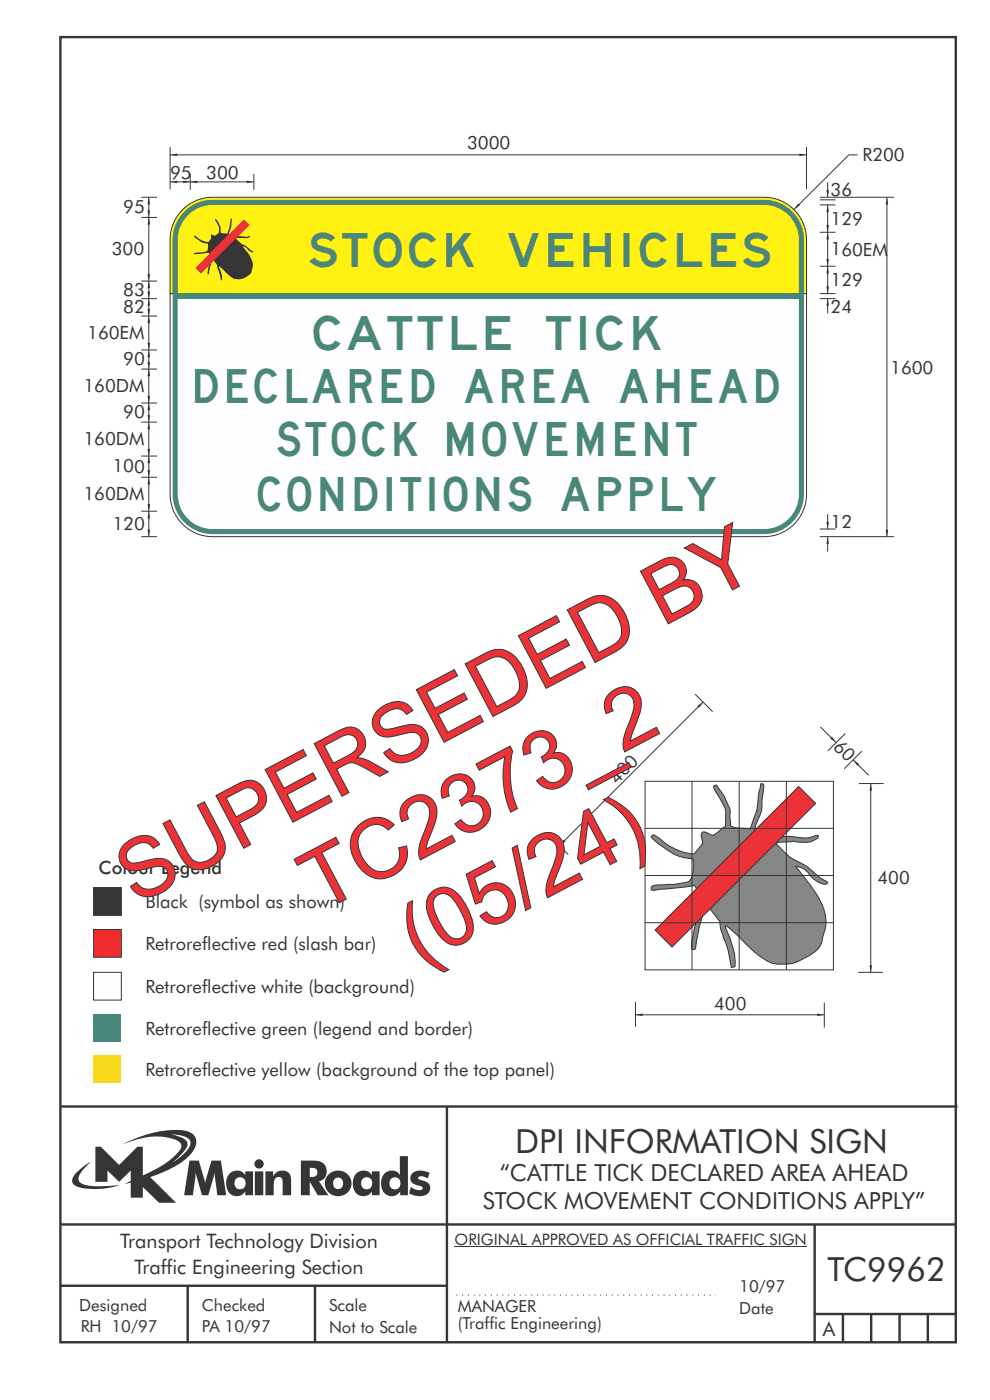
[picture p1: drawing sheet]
<svg xmlns="http://www.w3.org/2000/svg" width="210mm" height="297mm" viewBox="0 0 210 297" stroke-linecap="round" stroke-linejoin="round" font-family="sans-serif">
<g fill="none" stroke="#373435" stroke-width=".51">
<path d="M12.8 7.9h189.9v276.9h-189.9zM12.8 234.7h190.3M94.8 234.7v50.1M12.8 259.8h190.1M172.8 259.8v25M12.8 272.8h82M39.8 272.8v12M66.8 272.8v12M172.8 278.8h30M178.8 278.8v6M184.8 278.8v6M190.8 278.8v6"/>
<path d="M196.8 278.8v6"/>
</g>
<path d="M96.8 274.7h55" fill="none" stroke="#373435" stroke-width=".21" stroke-dasharray=".2 1" stroke-linecap="butt"/>
<path d="M36.2 240.6a5.8 5.8 0 0 1 3.9 1.1 1.58 1.58 0 0 1-.2 2.1l-1.1 1.2-2.3 1.7 .9-.8a6.5 6.5 0 0 0 2.4-3.2 2.43 2.43 0 0 0-2.2-1.7zM20.2 243.3v7.4h2.6v-2.4l2.5 2.4 2.4-2.4v2.2l-1.3 .7 1.3-.3v3.2h2.6v-2.3l3.4 3.4h3.6l-5.4-5.5a20.1 20.1 0 0 0 8.6-4.9 3.1 3.1 0 0 0 .8-3.8 3.8 3.8 0 0 0-3.1-1.3 25.1 25.1 0 0 0-12.4 3.1 16.1 16.1 0 0 1 11.2-1.1 1.56 1.56 0 0 1 1.4 1.9 17.9 17.9 0 0 1-8.1 5.8v-6.1h-1.1l-3.9 3.8-3.9-3.8zM16.3 248.7a1.82 1.82 0 0 0-.6 2.6 9.9 9.9 0 0 0 5.8 .9l1.9-.3 2-.5a22.2 22.2 0 0 1-7.7-.1 1.33 1.33 0 0 1-.7-2.2l.9-1.3 1.3-1.3-1.4 .9zM65.7 247.8a1.13 1.13 0 0 1 1.2 .1 1.13 1.13 0 0 1 .4 1.2 1.26 1.26 0 0 1-1.6 .6zM63.8 246.2v7.4h1.9v-2.9l1.7 2.9h2.3l-2-3a2.25 2.25 0 0 0 1.5-2.7 2.25 2.25 0 0 0-2.6-1.7zM69 251.1a2.8 2.8 0 0 0 5.6 0 2.8 2.8 0 0 0-5.6 0zM71.1 250a1.15 1.15 0 0 1 1.7 1 1.15 1.15 0 0 1-1.7 1 1.46 1.46 0 0 1 0-2zM75.7 248.9a3.2 3.2 0 0 0 .3 4.6 2.13 2.13 0 0 0 2.9-.8v.9h1.6v-5.1h-1.6v.8a2.07 2.07 0 0 0-3.2-.4zM77 250a1.23 1.23 0 0 1 1.7 .3 1.23 1.23 0 0 1-.2 1.7 1.23 1.23 0 0 1-1.7-.2 1.55 1.55 0 0 1 .2-1.8zM84.8 245.3l.1 4a2.16 2.16 0 0 0-2.4-.9 2.16 2.16 0 0 0-1.6 2 2.52 2.52 0 0 0 2.7 3.3 2.11 2.11 0 0 0 1.3-1v.9h1.6v-8.3zM83.1 250a1.24 1.24 0 0 1 1.8 1 1.24 1.24 0 0 1-1.8 1.1 1.47 1.47 0 0 1 0-2.1zM87.6 248.8a1.52 1.52 0 0 0-.5 1.7 1.52 1.52 0 0 0 1.5 1 .82 .82 0 0 1 1 .7 2.07 2.07 0 0 1-2.4-.4l-.4 1.3a3.8 3.8 0 0 0 3.9 .2 1.56 1.56 0 0 0 .5-1.7 1.56 1.56 0 0 0-1.4-1.1 1.25 1.25 0 0 1-1.1-.6 1.21 1.21 0 0 1 1.7-.1l.3 .2 .4-1.2a3.7 3.7 0 0 0-3.5 0zM40.2 246.2l-1.1 7.4h1.8l.6-4.9 1.4 4.9h1.3l1.3-4.9 .6 4.9h1.9l-1.1-7.4h-2l-1.4 4.8-1.3-4.8zM48.8 248.9a3.2 3.2 0 0 0 .4 4.6 2.13 2.13 0 0 0 2.8-.8v.9h1.7v-5.1h-1.7v.8a2.07 2.07 0 0 0-3.2-.4zM50.2 250a1.23 1.23 0 0 1 1.7 .3 1.23 1.23 0 0 1-.3 1.7 1.23 1.23 0 0 1-1.7-.2 1.55 1.55 0 0 1 .3-1.8zM54.1 248.5v5.1h1.7v-5.1zM54 246.9a.99 .99 0 0 0 1.9 0 .99 .99 0 0 0-1.9 0zM56.3 248.5v5.1h1.8a5.4 5.4 0 0 1 .3-3.6 .91 .91 0 0 1 1.1-.2 .91 .91 0 0 1 .5 1v2.8h1.8v-2.9a2 2 0 0 0-1.4-2.4 2 2 0 0 0-2.5 1.2v-1z" fill-rule="evenodd" fill="#373435"/>
<path d="M96.4 264.5h74.8" fill="none" stroke="#373435" stroke-width=".21"/>
<path d="M19.8 197.2h5.9v5.9h-5.9z" fill-rule="evenodd" fill="#f32c2e" stroke="#373435" stroke-width=".21"/>
<path d="M19.8 188.3h5.9v5.9h-5.9z" fill-rule="evenodd" fill="#373435" stroke="#373435" stroke-width=".21"/>
<path d="M19.8 223.8h5.9v5.9h-5.9z" fill-rule="evenodd" fill="#ffd520"/>
<path d="M19.8 215.2h5.9v5.8h-5.9z" fill-rule="evenodd" fill="#48887b"/>
<path d="M19.8 206.3h5.9v5.9h-5.9z" fill-rule="evenodd" fill="#fefefe" stroke="#373435" stroke-width=".21"/>
<path d="M138.4 177.2a2.42 2.42 0 0 1 1.8 .9 11.7 11.7 0 0 0 7 3l1.9-2.3-.4-1.7 .2-.4 .7-.2 .4 .2a1.39 1.39 0 0 0 2.2-.1l1.6-1.3 .1-1.6a5 5 0 0 0-1.1-4.1l-1.4-2.4v-.4l.4-.2 .2-.1 1.7 2.5 1.1 2.5 .1 3.6 1 .5 3.3 .3 1.3-3.7 .4-4 .5-1.9 .6 .1v.5l-.4 3.3a8.3 8.3 0 0 1-1.2 4.7l-.3 1.4 2.2 1.1 .9 .7h.6a10.2 10.2 0 0 1 6.3-.4 7.1 7.1 0 0 0 3.1-.5l.4 .2a1.53 1.53 0 0 1-1.3 1 10.4 10.4 0 0 1-4.2 .1l-2.5 .2-1 .3 .9 .8a11.6 11.6 0 0 0 4.8 3.5l1.7 1.3a14.4 14.4 0 0 0 3.6 2.6l-.3 .3a4.8 4.8 0 0 1-4-2.5 4 4 0 0 0-2.5-1.2l3 3.9a12.7 12.7 0 0 1 3.4 8.7l-.5 1.7a6.1 6.1 0 0 1-1.6 3.6 12.4 12.4 0 0 1-6.1 2.8 7.1 7.1 0 0 1-6.4-2.1l-4.6-4.3-2-1.7v.6a19.8 19.8 0 0 1 1.9 7.4v.7l-.7 .2a29.8 29.8 0 0 0-1.8-6.5l-.6-1.9-.1-1.5-2.7-3.4-.1 .2a11.1 11.1 0 0 0-1.3 3.7l-1 5.3-.2 .1-.5 .1a5.1 5.1 0 0 1 .2-3.3l.7-3.2 .7-2.1a2.78 2.78 0 0 0 .4-2.5l-1.6-2.4-8.9 1a.5 .5 0 0 1-.3-.5 .5 .5 0 0 1 .3-.4l1-.3 3.6-.1a8.8 8.8 0 0 0 3.3-.8 6.9 6.9 0 0 0 .6-4.6 9.3 9.3 0 0 1-5.8-2.2l-2.5-1.9-.5-.5z" fill-rule="evenodd" fill="#848688" stroke="#373435" stroke-width=".21"/>
<path d="M169.4 166.8l3.6 3.6-30.4 30.5-3.6-3.6z" fill-rule="evenodd" fill="#ed3237" stroke="#373435" stroke-width=".21"/>
<g fill="none" stroke="#373435" stroke-width=".21">
<path d="M147.4 147.2l3.8 3.8M179.3 155.6l-3.7 3.7M116.8 177.6l3.7 3.7M136.8 165.7h40v40.1h-40zM136.8 175.7h40M146.8 165.7v40.1M156.8 165.7v40.1M166.8 165.7v40.1M182.2 166.2h5.3M184.7 166.2v40.1M136.8 195.7h40M136.8 185.7h40"/>
<path d="M134.8 212.5v5.3M174.9 212.7v5.3M182 206.3h5.3"/>
</g>
<g fill="#373435">
<path d="M184.4 204.8h.6l-.3 1.5z"/>
<path d="M184.7 166.2l.3 1.5h-.6z"/>
</g>
<path d="M182.8 159.4l-3.7 3.7M181 161.2l3.3 3.3" fill="none" stroke="#373435" stroke-width=".21"/>
<path d="M181 161.2l1.2 .9-.4 .3z" fill="#373435"/>
<path d="M174 154.2l3.3 3.3" fill="none" stroke="#373435" stroke-width=".21"/>
<path d="M176.1 156.6l.4-.3 .8 1.2z" fill="#373435"/>
<path d="M149.2 148.9l-30.5 30.5" fill="none" stroke="#373435" stroke-width=".21"/>
<g fill="#373435">
<path d="M119.6 178.1l.4 .4-1.3 .9z"/>
<path d="M147.9 149.8l1.3-.9-.9 1.3z"/>
</g>
<path d="M134.8 215.3h40.1" fill="none" stroke="#373435" stroke-width=".21"/>
<g fill="#373435">
<path d="M173.3 215l1.6 .3-1.6 .3z"/>
<path d="M134.8 215.3l1.5-.3v.6z"/>
</g>
<path d="M36.1 62.3h135v42.6a9 9 0 0 1-9 8.9h-117a9 9 0 0 1-9-8.9z" fill="none" stroke="#373435" stroke-width=".21"/>
<path d="M38.7 44.5a9 9 0 0 1 6.4-2.7h117a9 9 0 0 1 9 9v11.5h-135v-11.5a9 9 0 0 1 2.6-6.3z" fill-rule="evenodd" fill="#fff212" stroke="#373435" stroke-width=".21"/>
<path d="M39.1 44.9a8.4 8.4 0 0 1 6-2.5h117a8.5 8.5 0 0 1 8.4 8.4v54.1a8.5 8.5 0 0 1-8.4 8.4h-117a8.5 8.5 0 0 1-8.5-8.4v-54.1a8.4 8.4 0 0 1 2.5-5.9z" fill-rule="evenodd" fill="#48887b"/>
<path d="M37.7 62.2h131.8v42.7a7.4 7.4 0 0 1-7.4 7.3h-117a7.4 7.4 0 0 1-7.4-7.3z" fill-rule="evenodd" fill="#fefefe"/>
<path d="M40.2 45.3a7.4 7.4 0 0 1 4.9-1.8h117a7.4 7.4 0 0 1 7.4 7.3v11.5h-131.8v-11.5a7.4 7.4 0 0 1 2.5-5.5z" fill-rule="evenodd" fill="#fff212"/>
<path d="M37.7 62.3h131.8v1.1h-131.8z" fill-rule="evenodd" fill="#48887b"/>
<path d="M41.2 50.1l.1-.1a5.5 5.5 0 0 0 2.9 1.4l.1-.2a1.19 1.19 0 0 0 .4-1.3l.1-.1a1.05 1.05 0 0 0 1.7-.9 2.96 2.96 0 0 0-.8-2.2l-.1-.2 .2-.1 .6 .9a2.75 2.75 0 0 1 .4 2l1.4 .3 .5-1.3 .1-1.4 .3-.6 .1 .3-.2 1.7-.5 1.4 .3 .2a1.48 1.48 0 0 0 1.8 .2 4.5 4.5 0 0 0 2.5-.1 1.28 1.28 0 0 1-1.7 .5l-1.3 .1a7.4 7.4 0 0 0 2.5 1.9l1.1 1a2.93 2.93 0 0 1-1.8-1.1l-.4-.2 .8 1.1a3.9 3.9 0 0 1 .9 4.7 3.2 3.2 0 0 1-5.2-.1l-1.5-1.4 .6 2v.9l-.2 .1-.7-2.4a3.3 3.3 0 0 0-1.1-2.1l-.3 .7-.6 2.5-.2-.4 .5-2.2a1.41 1.41 0 0 0-.3-2l-3.1 .3 .1-.2 .3-.1 1.4-.1a1.04 1.04 0 0 0 1.3-1.3l-.1-.5a4.2 4.2 0 0 1-2.9-1.6z" fill-rule="evenodd" fill="#373435"/>
<path d="M51.7 46.5l1.2 1.2-10.3 10.3-1.2-1.2z" fill-rule="evenodd" fill="#ed3237"/>
<path d="M36.1 32.8h135" fill="none" stroke="#373435" stroke-width=".21"/>
<g fill="#373435">
<path d="M36.1 32.8l1.5-.2v.5z"/>
<path d="M169.6 32.6l1.5 .2-1.5 .3z"/>
</g>
<path d="M36.1 31.2v9M36.1 38.6h4.3M171.1 31.2v9" fill="none" stroke="#373435" stroke-width=".21"/>
<g fill="#373435">
<path d="M38.8 38.3l1.6 .3-1.6 .3z"/>
<path d="M36.1 38.6l1.5-.3v.6z"/>
</g>
<path d="M40.4 38.6h13.5" fill="none" stroke="#373435" stroke-width=".21"/>
<g fill="#373435">
<path d="M52.3 38.3l1.6 .3-1.6 .3z"/>
<path d="M40.4 38.6l1.5-.3v.6z"/>
</g>
<path d="M40.4 36.9v3.4M53.9 36.9v3.4M175.6 38.7v3.1" fill="none" stroke="#373435" stroke-width=".21"/>
<path d="M175.3 40.3h.5l-.2 1.5z" fill="#373435"/>
<path d="M175.6 63.4v3.1" fill="none" stroke="#373435" stroke-width=".21"/>
<path d="M175.6 63.4l.2 1.5h-.5z" fill="#373435"/>
<path d="M181.9 32.8h-1.8l-11.7 11.6" fill="none" stroke="#373435" stroke-width=".21"/>
<path d="M169.3 43.2l.4 .3-1.3 .9z" fill="#373435"/>
<path d="M175.6 43.5v5.8" fill="none" stroke="#373435" stroke-width=".21"/>
<g fill="#373435">
<path d="M175.3 47.8h.5l-.2 1.5z"/>
<path d="M175.6 43.5l.2 1.5h-.5z"/>
</g>
<path d="M175.6 56.5v5.8" fill="none" stroke="#373435" stroke-width=".21"/>
<g fill="#373435">
<path d="M175.3 60.8h.5l-.2 1.5z"/>
<path d="M175.6 56.5l.2 1.5h-.5z"/>
</g>
<path d="M175.6 49.3v7.2" fill="none" stroke="#373435" stroke-width=".21"/>
<g fill="#373435">
<path d="M175.3 55h.5l-.2 1.5z"/>
<path d="M175.6 49.3l.2 1.5h-.5z"/>
</g>
<path d="M173.9 43.5h3.3M173.9 49.3h3.3M173.9 56.5h3.3M173.9 41.8h15.7M173.9 63.4h3.3M173.9 62.3h3.3M31.6 101.2v7.2M173.9 113.8h15.7" fill="none" stroke="#373435" stroke-width=".21"/>
<g fill="#373435">
<path d="M31.6 101.2l.2 1.6h-.5z"/>
<path d="M31.3 106.9h.5l-.2 1.5z"/>
</g>
<path d="M31.6 89.5v7.2" fill="none" stroke="#373435" stroke-width=".21"/>
<g fill="#373435">
<path d="M31.6 89.5l.2 1.6h-.5z"/>
<path d="M31.3 95.2h.5l-.2 1.5z"/>
</g>
<path d="M31.6 78.3v7.2" fill="none" stroke="#373435" stroke-width=".21"/>
<g fill="#373435">
<path d="M31.6 78.3l.2 1.5h-.5z"/>
<path d="M31.3 84h.5l-.2 1.5z"/>
</g>
<path d="M31.6 67v7.2" fill="none" stroke="#373435" stroke-width=".21"/>
<g fill="#373435">
<path d="M31.6 67l.2 1.6h-.5z"/>
<path d="M31.3 72.7h.5l-.2 1.5z"/>
</g>
<path d="M31.6 108.4v5.4" fill="none" stroke="#373435" stroke-width=".21"/>
<g fill="#373435">
<path d="M31.6 108.4l.2 1.6h-.5z"/>
<path d="M31.3 112.3h.5l-.2 1.5z"/>
</g>
<path d="M31.6 96.7v4.5" fill="none" stroke="#373435" stroke-width=".21"/>
<g fill="#373435">
<path d="M31.6 96.7l.2 1.6h-.5z"/>
<path d="M31.3 99.7h.5l-.2 1.5z"/>
</g>
<path d="M31.6 85.5v4" fill="none" stroke="#373435" stroke-width=".21"/>
<g fill="#373435">
<path d="M31.6 85.5l.2 1.5h-.5z"/>
<path d="M31.3 88h.5l-.2 1.5z"/>
</g>
<path d="M31.6 74.2v4.1" fill="none" stroke="#373435" stroke-width=".21"/>
<g fill="#373435">
<path d="M31.6 74.2l.2 1.6h-.5z"/>
<path d="M31.3 76.8h.5l-.2 1.5z"/>
</g>
<path d="M31.6 41.8v4.3" fill="none" stroke="#373435" stroke-width=".21"/>
<g fill="#373435">
<path d="M31.6 41.8l.2 1.6h-.5z"/>
<path d="M31.3 44.6h.5l-.2 1.5z"/>
</g>
<path d="M31.6 63.4v3.6" fill="none" stroke="#373435" stroke-width=".21"/>
<g fill="#373435">
<path d="M31.6 63.4l.2 1.5h-.5z"/>
<path d="M31.3 65.5h.5l-.2 1.5z"/>
</g>
<path d="M31.6 59.6v3.8" fill="none" stroke="#373435" stroke-width=".21"/>
<g fill="#373435">
<path d="M31.6 59.6l.2 1.5h-.5z"/>
<path d="M31.3 61.8h.5l-.2 1.6z"/>
</g>
<path d="M31.6 46.1v13.5" fill="none" stroke="#373435" stroke-width=".21"/>
<g fill="#373435">
<path d="M31.6 46.1l.2 1.5h-.5z"/>
<path d="M31.3 58.1h.5l-.2 1.5z"/>
</g>
<g fill="none" stroke="#373435" stroke-width=".21">
<path d="M30 41.8h3.3M30 59.6h3.3M30 46.1h3.3M188.1 41.9v72M30 78.3h3.3M30 67h3.3M30 74.2h3.3M30 63.4h3.3M30 89.5h3.3M30 96.7h3.3M30 85.5h3.3M30 101.2h3.3"/>
<path d="M30 108.4h3.3M30 113.8h3.3"/>
</g>
<g fill="#373435">
<path d="M188.1 41.9l.3 1.5h-.5z"/>
<path d="M187.9 112.4h.5l-.3 1.5z"/>
</g>
<path d="M175.6 113.8v3.2" fill="none" stroke="#373435" stroke-width=".21"/>
<path d="M175.6 113.8l.2 1.6h-.5z" fill="#373435"/>
<path d="M175.6 109.1v3.1" fill="none" stroke="#373435" stroke-width=".21"/>
<path d="M175.3 110.7h.5l-.2 1.5z" fill="#373435"/>
<path d="M173.9 42.4h3.3M173.9 112.2h3.3" fill="none" stroke="#373435" stroke-width=".21"/>
<g font-size="17.6" fill="#ed3237">
<text x="28.8" y="192" transform="rotate(-28 28.8 192)">SUPERSEDED BY</text>
<text x="67.9" y="193.7" transform="rotate(-28 67.9 193.7)">TC2373_2</text>
<text x="88.9" y="204.9" transform="rotate(-28 88.9 204.9)">(05/24)</text>
</g>
<g font-size="7.2" fill="#48887b">
<text x="65.7" y="56.6">STOCK</text>
<text x="107.8" y="56.6">VEHICLES</text>
<text x="66.5" y="74.2">CATTLE</text>
<text x="115.9" y="74.2">TICK</text>
<text x="41.4" y="85.5">DECLARED AREA AHEAD</text>
<text x="58.8" y="96.7">STOCK MOVEMENT</text>
<text x="54.7" y="108.4">CONDITIONS APPLY</text>
</g>
<g font-size="7.1" fill="#373435">
<text x="109.3" y="244.6">DPI INFORMATION SIGN</text>
<text x="175.5" y="271.7">TC9962</text>
</g>
<g font-size="5" fill="#373435">
<text x="106" y="250.5">“CATTLE TICK DECLARED AREA AHEAD</text>
<text x="102.4" y="256.5">STOCK MOVEMENT CONDITIONS APPLY”</text>
</g>
<g font-size="4.2" fill="#373435">
<text x="25.5" y="264.8">Transport Technology Division</text>
<text x="28.5" y="270.3">Traffic Engineering Section</text>
<text x="174.5" y="283.3">A</text>
</g>
<g font-size="3.9" fill="#373435">
<text x="99.1" y="31.6" transform="rotate(1 99.1 31.6)">3000</text>
<text x="183" y="34.2">R200</text>
<text x="36.1" y="38" transform="rotate(1 36.1 38)">95</text>
<text x="43.7" y="38" transform="rotate(1 43.7 38)">300</text>
<text x="176.2" y="41.6" transform="rotate(1 176.2 41.6)">36</text>
<text x="26.1" y="45.2" transform="rotate(1 26.1 45.2)">95</text>
<text x="176.2" y="47.7" transform="rotate(1 176.2 47.7)">129</text>
<text x="23.7" y="54.1" transform="rotate(1 23.7 54.1)">300</text>
<text x="176.2" y="54.2" transform="rotate(1 176.2 54.2)">160EM</text>
<text x="26.1" y="62.7" transform="rotate(1 26.1 62.7)">83</text>
<text x="176.2" y="60.7" transform="rotate(1 176.2 60.7)">129</text>
<text x="18.5" y="71.8" transform="rotate(1 18.5 71.8)">160EM</text>
<text x="26.1" y="66.4" transform="rotate(1 26.1 66.4)">82</text>
<text x="176.2" y="66.3" transform="rotate(1 176.2 66.3)">24</text>
<text x="26.1" y="77.5" transform="rotate(1 26.1 77.5)">90</text>
<text x="17.7" y="83.1" transform="rotate(1 17.7 83.1)">160DM</text>
<text x="188.8" y="79.3" transform="rotate(1 188.8 79.3)">1600</text>
<text x="26.1" y="88.7" transform="rotate(1 26.1 88.7)">90</text>
<text x="17.7" y="94.3" transform="rotate(1 17.7 94.3)">160DM</text>
<text x="23.8" y="100.2" transform="rotate(1 23.8 100.2)">100</text>
<text x="17.7" y="106" transform="rotate(1 17.7 106)">160DM</text>
<text x="23.8" y="112.3" transform="rotate(1 23.8 112.3)">120</text>
<text x="176.2" y="112" transform="rotate(1 176.2 112)">12</text>
<text x="176.6" y="158.6" transform="rotate(45 176.6 158.6)">60</text>
<text x="130.8" y="166.5" transform="rotate(-45 130.8 166.5)">400</text>
<text x="20.9" y="185.3">Colour Legend</text>
<text x="186.1" y="187.6">400</text>
<text x="30.9" y="192.7">Black (symbol as shown)</text>
<text x="30.9" y="201.6">Retroreflective red (slash bar)</text>
<text x="30.9" y="210.7">Retroreflective white (background)</text>
<text x="151.5" y="214.3">400</text>
<text x="30.9" y="219.5">Retroreflective green (legend and border)</text>
<text x="30.9" y="228.2">Retroreflective yellow (background of the top panel)</text>
</g>
<g font-size="3.5" fill="#373435">
<text x="156.8" y="274">10/97</text>
<text x="16.8" y="278.2">Designed</text>
<text x="42.8" y="278.2">Checked</text>
<text x="69.8" y="278.2">Scale</text>
<text x="97.1" y="278.3">MANAGER</text>
<text x="156.8" y="278.8">Date</text>
<text x="17.1" y="282.6">RH 10/97</text>
<text x="42.8" y="282.6">PA 10/97</text>
<text x="69.8" y="282.7">Not to Scale</text>
<text x="97.1" y="282">(Traffic Engineering)</text>
</g>
<text font-size="3.4" fill="#373435" x="96.4" y="264.1">ORIGINAL APPROVED AS OFFICIAL TRAFFIC SIGN</text>
</svg>
